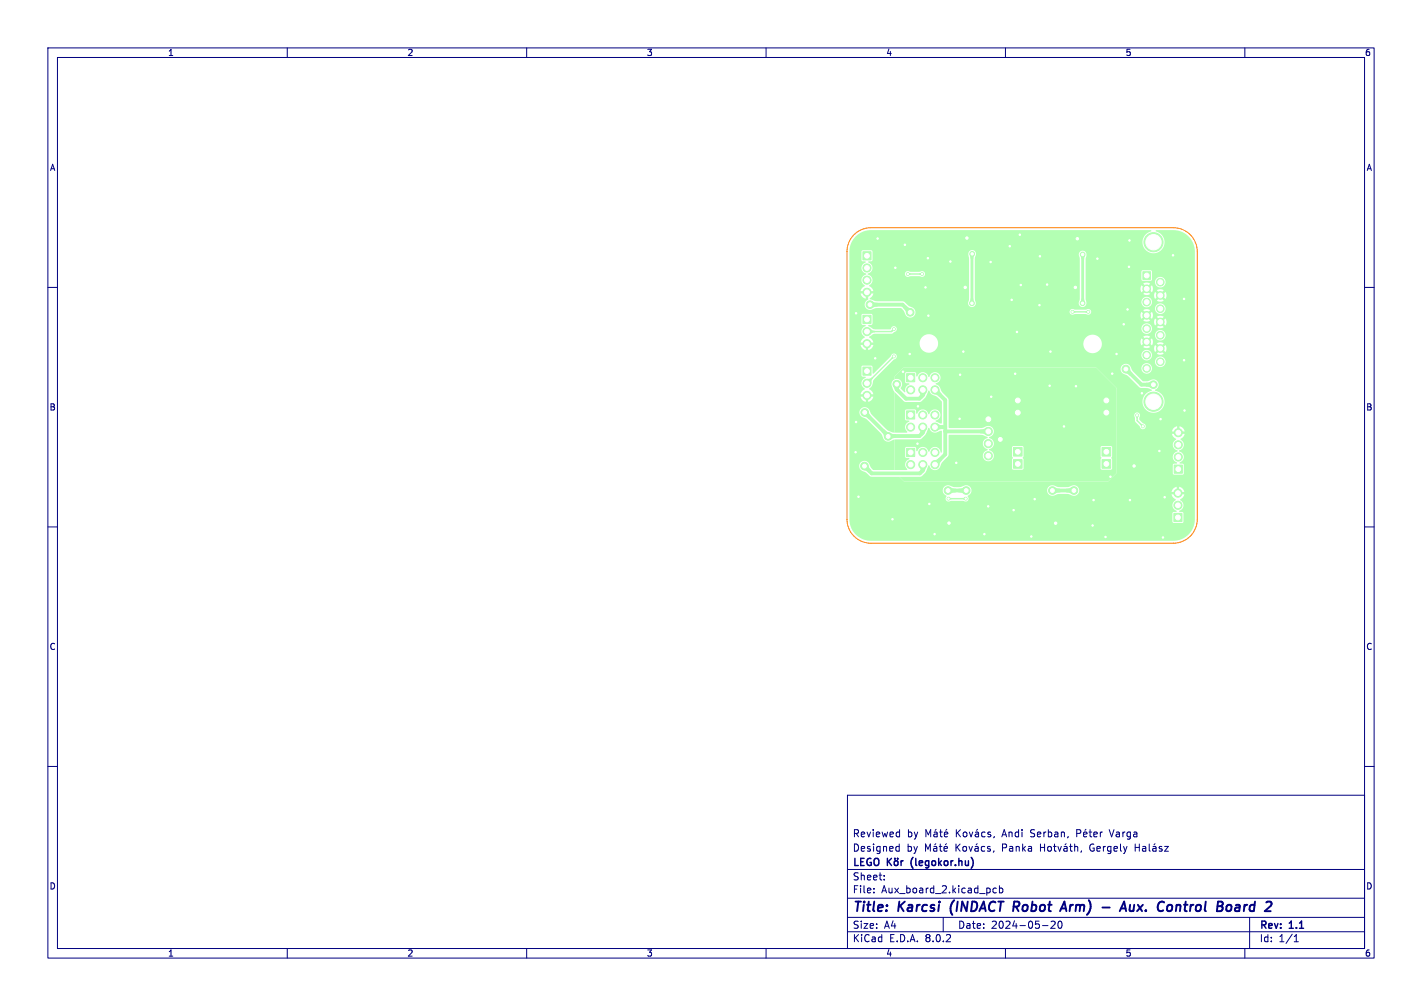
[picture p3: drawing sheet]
<svg xmlns="http://www.w3.org/2000/svg" width="297mm" height="210mm" viewBox="0 0 297 210" stroke-linecap="round" stroke-linejoin="round" font-family="sans-serif">
<g fill="#b3ffb3" stroke="#b3ffb3" stroke-width=".21">
<path d="M180.2 52.6h1.7v1.7h-1.7z"/>
<path d="M189.4 93.6h1.7v1.7h-1.7z"/>
<path d="M245.3 97.1h1.7v1.7h-1.7z"/>
<path d="M238.7 56.7h1.6v1.6h-1.6z"/>
<path d="M180.2 76.6h1.7v1.7h-1.7z"/>
<path d="M180.2 65.8h1.7v1.7h-1.7z"/>
<path d="M205.6 86.7h1.7v1.7h-1.7z"/>
<path d="M211.7 95.9h1.8v1.8h-1.8z"/>
<path d="M211.7 93.4h1.8v1.8h-1.8z"/>
<path d="M230.2 93.4h1.8v1.8h-1.8z"/>
<path d="M230.2 95.9h1.8v1.8h-1.8z"/>
<path d="M245.2 107.2h1.7v1.7h-1.7z"/>
<path d="M189.3 85.8h1.7v1.7h-1.7z"/>
<path d="M189.4 78h1.7v1.7h-1.7z"/>
<circle cx="181.1" cy="61" r=".85"/>
<circle cx="181.1" cy="58.5" r=".85"/>
<circle cx="181.1" cy="55.9" r=".85"/>
<circle cx="195.3" cy="97" r=".85"/>
<circle cx="195.3" cy="94.4" r=".85"/>
<circle cx="192.7" cy="97" r=".85"/>
<circle cx="192.7" cy="94.4" r=".85"/>
<circle cx="190.2" cy="97" r=".85"/>
<circle cx="246.1" cy="90.3" r=".85"/>
<circle cx="246.1" cy="92.9" r=".85"/>
<circle cx="246.1" cy="95.4" r=".85"/>
<circle cx="242.3" cy="75.5" r=".8"/>
<circle cx="242.3" cy="72.8" r=".8"/>
<circle cx="242.3" cy="70" r=".8"/>
<circle cx="242.3" cy="67.2" r=".8"/>
<circle cx="242.3" cy="64.4" r=".8"/>
<circle cx="242.3" cy="61.7" r=".8"/>
<circle cx="242.3" cy="58.9" r=".8"/>
<circle cx="239.5" cy="76.9" r=".8"/>
<circle cx="239.5" cy="74.1" r=".8"/>
<circle cx="239.5" cy="71.4" r=".8"/>
<circle cx="239.5" cy="68.6" r=".8"/>
<circle cx="239.5" cy="65.8" r=".8"/>
<circle cx="239.5" cy="63.1" r=".8"/>
<circle cx="239.5" cy="60.3" r=".8"/>
<circle cx="240.9" cy="83.9" r="2"/>
<circle cx="240.9" cy="50.6" r="2"/>
<circle cx="181.1" cy="82.6" r=".85"/>
<circle cx="181.1" cy="80" r=".85"/>
<circle cx="181.1" cy="71.8" r=".85"/>
<circle cx="181.1" cy="69.2" r=".85"/>
<circle cx="206.4" cy="95.1" r=".85"/>
<circle cx="206.4" cy="92.6" r=".85"/>
<circle cx="206.4" cy="90.1" r=".85"/>
<circle cx="212.6" cy="86.1" r=".9"/>
<circle cx="212.6" cy="83.6" r=".9"/>
<circle cx="231.1" cy="83.6" r=".9"/>
<circle cx="231.1" cy="86.1" r=".9"/>
<circle cx="246" cy="102.9" r=".85"/>
<circle cx="246" cy="105.5" r=".85"/>
<circle cx="195.3" cy="89.2" r=".85"/>
<circle cx="195.3" cy="86.6" r=".85"/>
<circle cx="192.7" cy="89.2" r=".85"/>
<circle cx="192.7" cy="86.6" r=".85"/>
<circle cx="190.2" cy="89.2" r=".85"/>
<circle cx="195.3" cy="81.4" r=".85"/>
<circle cx="195.3" cy="78.8" r=".85"/>
<circle cx="192.7" cy="81.4" r=".85"/>
<circle cx="192.7" cy="78.8" r=".85"/>
<circle cx="190.2" cy="81.4" r=".85"/>
<circle cx="232.3" cy="78" r=".3"/>
<circle cx="238.5" cy="82.1" r=".3"/>
<circle cx="242.4" cy="87.5" r=".3"/>
<circle cx="242.2" cy="94.1" r=".3"/>
<circle cx="242.9" cy="112.2" r=".3"/>
<circle cx="215.4" cy="112" r=".3"/>
<circle cx="230.9" cy="112.1" r=".3"/>
<circle cx="243.3" cy="103.8" r=".3"/>
<circle cx="236" cy="104.4" r=".3"/>
<circle cx="228.4" cy="104.4" r=".3"/>
<circle cx="228.2" cy="109.7" r=".3"/>
<circle cx="216.1" cy="104.2" r=".3"/>
<circle cx="205.6" cy="111.5" r=".3"/>
<circle cx="211.7" cy="106.5" r=".3"/>
<circle cx="206.4" cy="105.7" r=".3"/>
<circle cx="194.1" cy="105.2" r=".3"/>
<circle cx="195.2" cy="111.5" r=".3"/>
<circle cx="186.4" cy="108.4" r=".3"/>
<circle cx="179.3" cy="103.7" r=".3"/>
<circle cx="178.7" cy="94.4" r=".3"/>
<circle cx="178.8" cy="88.1" r=".3"/>
<circle cx="190" cy="73.9" r=".3"/>
<circle cx="182.8" cy="74.8" r=".3"/>
<circle cx="178.8" cy="65.4" r=".3"/>
<circle cx="189" cy="51.1" r=".3"/>
<circle cx="183.3" cy="49.8" r=".3"/>
<circle cx="187" cy="55.9" r=".3"/>
<circle cx="193.3" cy="60" r=".3"/>
<circle cx="211.3" cy="62.6" r=".3"/>
<circle cx="217.1" cy="63.7" r=".3"/>
<circle cx="234.7" cy="67.7" r=".3"/>
<circle cx="235.5" cy="64.6" r=".3"/>
<circle cx="218.7" cy="59.4" r=".3"/>
<circle cx="213.2" cy="59.5" r=".3"/>
<circle cx="206.9" cy="54.7" r=".3"/>
<circle cx="198.5" cy="54.6" r=".3"/>
<circle cx="193.8" cy="53.9" r=".3"/>
<circle cx="210.9" cy="51.4" r=".3"/>
<circle cx="213" cy="49" r=".3"/>
<circle cx="229.2" cy="54" r=".3"/>
<circle cx="217.2" cy="53.5" r=".3"/>
<circle cx="235.8" cy="55.7" r=".3"/>
<circle cx="235.9" cy="50.2" r=".3"/>
<circle cx="245" cy="53.3" r=".3"/>
<circle cx="247.3" cy="62.4" r=".3"/>
<circle cx="247.3" cy="75.2" r=".3"/>
<circle cx="247.4" cy="85.7" r=".3"/>
<circle cx="233.2" cy="73.9" r=".3"/>
<circle cx="219.4" cy="73.4" r=".3"/>
<circle cx="212.4" cy="69.3" r=".3"/>
<circle cx="201.2" cy="73.4" r=".3"/>
<circle cx="193.9" cy="65.9" r=".3"/>
<circle cx="238.7" cy="89" r=".3"/>
<circle cx="237.5" cy="86.7" r=".3"/>
<circle cx="203" cy="63.3" r=".5"/>
<circle cx="224" cy="65.1" r=".3"/>
<circle cx="227.3" cy="65.1" r=".3"/>
<circle cx="226.1" cy="63.3" r=".5"/>
<circle cx="180.6" cy="97.3" r=".8"/>
<circle cx="180.6" cy="86.1" r=".8"/>
<circle cx="219.8" cy="102.4" r=".8"/>
<circle cx="185.5" cy="91.1" r=".8"/>
<circle cx="201.8" cy="102.4" r=".8"/>
<circle cx="198" cy="102.4" r=".8"/>
<circle cx="224.3" cy="102.4" r=".8"/>
<circle cx="240.9" cy="80.3" r=".8"/>
<circle cx="235.2" cy="77" r=".8"/>
<circle cx="190.1" cy="65.2" r=".8"/>
<circle cx="187.3" cy="80.2" r=".8"/>
<circle cx="181.7" cy="63.6" r=".8"/>
<circle cx="186.7" cy="74.4" r=".3"/>
<circle cx="186.7" cy="68.7" r=".3"/>
<circle cx="192.6" cy="57.2" r=".3"/>
<circle cx="189.6" cy="57.2" r=".3"/>
<circle cx="201.7" cy="104.1" r=".3"/>
<circle cx="198.1" cy="104.1" r=".3"/>
<circle cx="222.2" cy="89" r=".3"/>
<circle cx="219.2" cy="80.5" r=".3"/>
<circle cx="191.6" cy="92.6" r=".3"/>
<circle cx="200.4" cy="87.4" r=".3"/>
<circle cx="207" cy="82.8" r=".3"/>
<circle cx="212" cy="78" r=".3"/>
<circle cx="231.9" cy="99.5" r=".3"/>
<circle cx="191.7" cy="84.8" r=".3"/>
<circle cx="188.6" cy="77.6" r=".3"/>
<circle cx="208.9" cy="91.7" r=".8"/>
<circle cx="224.7" cy="80.6" r=".3"/>
<circle cx="199.7" cy="96.6" r=".3"/>
<circle cx="200.5" cy="78.2" r=".3"/>
<circle cx="198.2" cy="109.2" r=".5"/>
<circle cx="201.6" cy="60" r=".5"/>
<circle cx="236.9" cy="97.3" r=".5"/>
<circle cx="226.1" cy="53.1" r=".5"/>
<circle cx="225" cy="49.8" r=".5"/>
<circle cx="224.6" cy="60" r=".5"/>
<circle cx="220.5" cy="109.2" r=".5"/>
<circle cx="203.1" cy="53" r=".5"/>
<circle cx="202" cy="49.7" r=".5"/>
</g>
<path d="M189.6 57.2h3M186.7 68.7l-.5 .5h-5.1M186.7 74.4l-5.6 5.6M224 65.1h3.3M237.5 86.7v1.1l1.2 1.2M198.1 104.1h3.6" fill="none" stroke="#b3ffb3" stroke-width=".3"/>
<path d="M181.7 63.6h6.8l1.6 1.6M235.2 77l3.2 3.3h2.5M180.6 86.1l4.9 5 6.5-.1 .7-.7v-1.1M187.3 80.2v1.1l1.9 1.9h2.8l.7-.7v-1.1M192.7 97v1.2l-.6 .6h-10l-1.5-1.5M195.3 89.2h2.1M195.3 81.4l2.1 2.1v11.3l-2.1 2.2M197.4 90l9 .1M198 102.4h3.8M219.8 102.4h4.5" fill="none" stroke="#b3ffb3" stroke-width=".8"/>
<path d="M203.1 53l-.1 10.3M226.1 53.1h.1M226.1 53.1v10.2" fill="none" stroke="#b3ffb3" stroke-width=".6"/>
<g fill="#b3ffb3">
<path d="M188.7 76.7h40.2l4.3 4.3v12.4h-.9l-.3-.3h-1.9l-.2 .3h-16.1l-.3-.3h-1.9l-.2 .3v1.9l.2 .3-.2 .3v1.9l.2 .2h1.9l.2-.1 .1-2-.2-.3 .2-.3v-1.9h16.1v1.9l.2 .3-.2 .3v2l.2 .1h1.9l.3-.2v-1.9l-.2-.3 .2-.3v-1.9h.9v5.3l-1.8 1.8h-42.6l-1-1h4.5l1-.8 .6-1.5 .1-.1a1.23 1.23 0 0 0 1.3 1 1.23 1.23 0 0 0 1.2-1l.3-.6 1.3-1.5 .1-4.2h6.8l1.2 .4 .1 .2a1.25 1.25 0 0 0-1 1.2 1.25 1.25 0 0 0 1 1.2l-.1 .2a1.16 1.16 0 0 0-.7 1.8 1.16 1.16 0 0 0 2-.1 1.16 1.16 0 0 0-.9-1.7v-.2a1.25 1.25 0 0 0 1-1.2 1.25 1.25 0 0 0-1-1.2v-.2a1.16 1.16 0 0 0 .9-1.4 1.16 1.16 0 0 0-1.5-.8l-1.3 .4-6.5-.1-.1-6-1.3-1.5-.7-1.2-.5-.3a.16 .16 0 0 1-.2-.2 .16 .16 0 0 1 .2-.1 1.18 1.18 0 0 0 .4-2.1 1.18 1.18 0 0 0-1.9 .8h-.2a1.24 1.24 0 0 0-1.2-1 1.24 1.24 0 0 0-1.2 .9l-.1-.1-.1-.6-.2-.2h-1.8l-.2 .1v2l.2 .2h.6v.2a1.37 1.37 0 0 0-.8 1.7h-.3l-.7-.8 .1-.3a1.1 1.1 0 0 0-.1-1.3 1.1 1.1 0 0 0-1.3-.3v-.6z"/>
<path d="M186.8 91.7h5.4l1.1-.9 .6-1.4 .1-.1a1.29 1.29 0 0 0 2 .8l.6-.2 .1 .1v4.3l-.2 .2a1.24 1.24 0 0 0-1.1-1.2 1.24 1.24 0 0 0-1.3 1h-.1a1.28 1.28 0 0 0-1.2-1 1.28 1.28 0 0 0-1.3 .9l-.1-.1-.1-.6-.2-.2h-1.8l-.2 .1v2l.1 .2h.6l.2 .2a1.28 1.28 0 0 0-.5 2.2l-.1 .1h-2.6z"/>
<path d="M186.8 81.8l2.2 2.1h3.1l.4-.1 .8-.8 .6-1.4h.2l.5 .7 1.1 .6 1 1v4.4l-.2 .1-.9-.3a.16 .16 0 0 1-.2-.2 .16 .16 0 0 1 .2-.2 1.18 1.18 0 0 0 .4-2 1.18 1.18 0 0 0-2 .8 1.28 1.28 0 0 0-1.2-1 1.28 1.28 0 0 0-1.3 .9l-.2-.2v-.5l-.2-.2h-1.8l-.2 .1-.1 1.9 .2 .2 .6 .1 .1 .1a1.29 1.29 0 0 0-.4 2.3l-.1 .1h-2.6z"/>
<path d="M178.7 49.3a4.5 4.5 0 0 1 3.3-1.3h58.3l.1 .3a2.31 2.31 0 0 0-1.3 3.6 2.31 2.31 0 0 0 3.9-.1 2.31 2.31 0 0 0-1.6-3.5l.1-.3h3.6a4.5 4.5 0 0 1 4.5 4.5v.6h-22.7a.8 .8 0 0 0-.7-.8 .8 .8 0 0 0-.9 .7h-21.4l-.1-.2a.84 .84 0 0 0-1.1-.5 .84 .84 0 0 0-.4 1.2l.1 3.7h-9.2v-.2a.98 .98 0 0 0-1.2-.3h-2a.64 .64 0 0 0-.8 .1 .64 .64 0 0 0 0 .9 .64 .64 0 0 0 .9 0h2.1a.69 .69 0 0 0 1-.5h9.2v5.4a.83 .83 0 0 0 .3 1.4 .83 .83 0 0 0 1.1-.9l-.2-.8v-8.3l.3-1h21.4l.2 1.2v8.4a.84 .84 0 0 0 .2 1.4 .84 .84 0 0 0 1.2-.7l-.2-1v-8.1l.2-1.1h22.7v3.6h-9l-.3-.3h-1.6l-.2 .1-.1 1.9 .3 .2h1.8l.1-.2v-1.7h9v2.2h-6.2a1.1 1.1 0 0 0-1.6-1 1.1 1.1 0 0 0-.1 1.9 1.1 1.1 0 0 0 1.7-.7v-.2h6.2v1.4h-8.8l-.2-.7-.6 .6-.4-.4 .6-.6-.7-.2-.7 .2 .6 .6-.4 .4-.6-.6a1.28 1.28 0 0 0 0 1.4l.6-.6 .4 .4-.6 .6 .7 .2 .7-.2-.6-.6 .4-.4 .6 .6 .2-.7h8.8v1.4h-6l-.2-.8-.6 .6-.3-.3 .6-.6-.8-.2-.7 .2 .6 .6-.3 .3-.6-.6a1.28 1.28 0 0 0 0 1.5l.6-.6 .3 .4-.6 .6 .7 .2 .8-.2-.6-.6 .3-.4 .6 .6 .2-.7h6v1.4h-9v-.2a1.11 1.11 0 0 0-1.8-.7 1.11 1.11 0 0 0 .2 1.8 1.11 1.11 0 0 0 1.6-.9h9v1.3h-6.2v-.2a1.11 1.11 0 0 0-1.7-.6 1.11 1.11 0 0 0 .1 1.8 1.11 1.11 0 0 0 1.6-1h6.2v1.4h-8.8l-.2-.7-.6 .6-.4-.4 .6-.5a1.28 1.28 0 0 0-1.4 0l.3 .3h-11.2a.75 .75 0 0 0-1.1-.5h-2.4a.64 .64 0 0 0-.7 0 .64 .64 0 0 0-.3 .6h-32.2l-.2-.6-.2-.3-1-.4-1.1-1h-5.7l-1.3-.4-.1-.2 .5-.4 .3-.6h-.9v-.5h.9a1.5 1.5 0 0 0-.9-1.1v-.1a1.24 1.24 0 0 0 .7-1.3 1.24 1.24 0 0 0-1-1.1l.1-.1a1.23 1.23 0 0 0 .9-1.2 1.23 1.23 0 0 0-.9-1.2l.2-.1 .5-.1 .2-.2v-1.9l-.2-.2-1.8 .1-.3 .2v1.8l.3 .2 .6 .1v.2a1.23 1.23 0 0 0-.9 1.2 1.23 1.23 0 0 0 1 1.2v.1a1.24 1.24 0 0 0-1 1.1 1.24 1.24 0 0 0 .7 1.3l-.6 .4-.3 .7h.9v.5h-.9l.3 .6 .8 .5v-.9h.5v1a1.11 1.11 0 0 0-.6 1.5 1.11 1.11 0 0 0 1.4 .6l.9-.3h5.2l.6 .7a1.33 1.33 0 0 0 2 1.1l.3-.4 .1-.5h32.2a.75 .75 0 0 0 1.1 .4h2.4a.66 .66 0 0 0 1-.5h11.2l.3 .2-.4 .4-.6-.6a1.28 1.28 0 0 0 0 1.5l.6-.6 .4 .3-.6 .6 .7 .2 .7-.2-.6-.6 .4-.3 .6 .6 .2-.8h8.8v1.4h-6l-.2-.7-.6 .6-.3-.4 .6-.6-.8-.2-.7 .2 .6 .6-.3 .4-.6-.6a1.28 1.28 0 0 0 0 1.4l.6-.6 .3 .4-.6 .6 .7 .2 .8-.2-.6-.6 .3-.4 .6 .6 .2-.7h6v1.4h-9v-.2a1.1 1.1 0 0 0-1.2-.9 1.1 1.1 0 0 0-1 1.2h-51.1v-.2a.67 .67 0 0 0-.7-.3 .67 .67 0 0 0-.6 .5h-3.5l-1.1-.6v-.3h.6l.2-.2v-1.8l-.2-.3h-1.8l-.2 .2-.1 1.9 .3 .2 .6 .1v.2a1.25 1.25 0 0 0-.9 1.1 1.25 1.25 0 0 0 .7 1.2l-.6 .5-.3 .6h.9v.5h-.9l.3 .6 .8 .5v-.9h.5v.9l.6-.3 .5-.8h-.9v-.5h.9l-.3-.6-.6-.4 .1-.2 .9-.6 3.9-.1 .7-.5 .2-.4 51.1 .1a1.11 1.11 0 0 0 1.2 .9 1.11 1.11 0 0 0 1-1.1h9v1.4h-6.2v-.2a1.11 1.11 0 0 0-1.7-.7 1.11 1.11 0 0 0 .1 1.9 1.11 1.11 0 0 0 1.6-1h6.2v1.4h-8.8l-.2-.8-.6 .6-.4-.3 .6-.6a1.28 1.28 0 0 0-1.4 0l.6 .6-.4 .3-.6-.6-.2 .5v.6h-8.1a1.93 1.93 0 0 0-1.8-1.8 1.93 1.93 0 0 0-2 1.7h-30.4v-.3a1.93 1.93 0 0 0-3.1-1.1 1.93 1.93 0 0 0 .4 3.3 1.93 1.93 0 0 0 2.7-1.9l30.4 .1a1.93 1.93 0 0 0 1.9 2 1.93 1.93 0 0 0 1.9-2h8.1l.2 .4 .6-.6 .4 .4-.6 .5 .7 .3 .7-.3-.6-.5 .4-.4 .6 .6 .2-.7h8.8v1.4h-6l-.2-.8-.6 .6-.3-.3 .6-.6-.8-.3-.7 .3 .6 .6-.3 .3-.6-.6a1.28 1.28 0 0 0 0 1.5l.6-.6 .3 .3-.6 .6 .7 .3 .8-.3-.6-.6 .3-.3 .6 .6 .2-.7h6v1.3h-9v-.2a1.1 1.1 0 0 0-1.3-.8 1.1 1.1 0 0 0-.9 1.3h-51.1v-.2a.69 .69 0 0 0-.7-.3 .69 .69 0 0 0-.6 .5l-3.5 3.6-.3-.1v-1.3l-.1-.2h-2l-.2 .2v1.8l.2 .2h.6l.1 .2a1.3 1.3 0 0 0-.9 1.1 1.3 1.3 0 0 0 .7 1.3l-.6 .5-.3 .6h.9v.5h-.9l.1 .2 .4 .6 .6 .3v-.9h.5v.9l.2-.1 .6-.4 .3-.6h-.9v-.5h.9l-.3-.6-.6-.5 .6-.7 .3-1.2 4.2-4.1 .5-.4 .2-.4h51.1a1.1 1.1 0 0 0 1.2 .8 1.1 1.1 0 0 0 1-1.1h9v1.4h-6.2v-.2a1.11 1.11 0 0 0-1.7-.7 1.11 1.11 0 0 0 .1 1.9 1.11 1.11 0 0 0 1.6-1h6.2v1.4h-9v-.2a1.11 1.11 0 0 0-1.8-.7 1.11 1.11 0 0 0 .2 1.9 1.11 1.11 0 0 0 1.6-1h9v7h-6.4v-.3a2.48 2.48 0 0 0-2-2.1l.1-.1a1.16 1.16 0 0 0 .5-1.8 1.16 1.16 0 0 0-1.8-.1l-1.4 .1-2.1-2.3a1.33 1.33 0 0 0-2-1.1 1.16 1.16 0 0 0-.4 1.2 1.16 1.16 0 0 0 .9 .8l.6 .3 2.5 2.4 1.6 .1h-6.5l-4.3-4.3h-40.2l-1.9 1.9v.6a1.11 1.11 0 0 0-.5 1.4l.5 1.2v8.5l-1.5-.5-3.3-3.3a1.97 1.97 0 0 0-1.5-1.5 1.11 1.11 0 0 0-1 .9 1.11 1.11 0 0 0 .7 1.2l1.1 .7 2.6 2.6 .4 .6a1.36 1.36 0 0 0 1.6 1.1l.9-.4v6.4h-4.4l-.5-.5a1.3 1.3 0 0 0-.8-1.2 1.3 1.3 0 0 0-1.4 .2 1.17 1.17 0 0 0 .7 1.8l1.6 1.1h5.8l1 1h42.6l1.8-1.8v-17.7h6.5l.8 .3v.3a2.31 2.31 0 0 0-1.9 2.5 2.31 2.31 0 0 0 2.4 2.1 2.31 2.31 0 0 0 2.2-2.3h6.4v6.2h-2.2l-.4-.8-.6-.3v.9h-.5v-.9h-6.6l-.2-.4-1.1-.9v-.4a.64 .64 0 0 0-.2-1 .64 .64 0 0 0-.9 .4l.2 1.3 .9 1a.64 .64 0 0 0 .7 .6 .64 .64 0 0 0 .6-.6h6.5l-.7 .4-.3 .7h.9v.5h-.9l.3 .6 .6 .5a1.29 1.29 0 0 0-.7 1.3 1.29 1.29 0 0 0 1 1.1l-.1 .1a1.23 1.23 0 0 0-1 1.2 1.23 1.23 0 0 0 1 1.2l-.2 .2h-.5l-.2 .2v2l.2 .1h1.8l.3-.3-.1-1.8-.1-.2h-.6l-.1-.2a1.27 1.27 0 0 0 .9-1.3 1.27 1.27 0 0 0-1.1-1.1l.1-.2a1.23 1.23 0 0 0 1-1.1 1.23 1.23 0 0 0-.8-1.2l.6-.5 .3-.6h-.9v-.5h3.1v12.6h-2.2l-.5-.8-.6-.3v.9h-.5v-.9l-.6 .3-.4 .5h-19.4v-.2a1.4 1.4 0 0 0-2.2-.5h-2.3a1.36 1.36 0 0 0-2.2 .5v.2h-15.8a1.27 1.27 0 0 0-2-.8l-1.8 .1a1.31 1.31 0 0 0-2.2 .7 1.3 1.3 0 0 0 .8 1.1v.2a.66 .66 0 0 0 .1 .8 .66 .66 0 0 0 .8 .1h2.7a.63 .63 0 0 0 .8-.1 .63 .63 0 0 0 0-.8v-.2l.6-.5 .2-.6h15.8a1.17 1.17 0 0 0 1.8 .9l.6-.2h2.1a1.29 1.29 0 0 0 1.3 .4 1.29 1.29 0 0 0 .9-1.1h19.4l-.1 .3h.9v.5h-.9a1.5 1.5 0 0 0 .9 1v.2a1.26 1.26 0 0 0-.7 1.2 1.26 1.26 0 0 0 .9 1.1l-.2 .2h-.5l-.2 .2v1.9l.2 .2h1.8l.3-.3v-1.8l-.3-.2-.6-.1v-.2a1.25 1.25 0 0 0 .9-1.1 1.25 1.25 0 0 0-.7-1.2l.6-.5 .3-.6h-.9v-.5h3.1v5.7a4.5 4.5 0 0 1-4.5 4.5h-63.2a4.5 4.5 0 0 1-4.5-4.5v-55.8a4.5 4.5 0 0 1 1.3-3.3z"/>
<path d="M224.1 64.8l.5 .2v.2l-.5 .2-.1-.3z"/>
<path d="M226.7 65l.5-.2 .1 .3-.1 .3-.5-.2z"/>
<path d="M238.4 88.5l.4 .2-.1 .3-.3 .1-.2-.4z"/>
<path d="M237.2 86.8l.3-.1 .3 .1-.2 .5h-.2z"/>
<path d="M239.3 79.9l1.3-.3 .3 .7-.3 .7-1.3-.3z"/>
<path d="M235.1 77.1l.8-.4 .7 1.2-.6 .6-1.1-.7z"/>
<path d="M202.7 62.3h.6l.2 .8-.5 .2-.5-.2z"/>
<path d="M202.6 53l.9 .2-.2 .8h-.6z"/>
<path d="M225.8 62.3h.6l.2 1-1-.2z"/>
<path d="M225.7 53.3l.9-.2-.2 1h-.6z"/>
<path d="M180.6 86.1l.7-.3 .7 1.2-.5 .5-1.2-.7z"/>
<path d="M184.2 90.2l.5-.5 1.1 .7-.3 .7-.7 .3z"/>
<path d="M186.4 68.6l.3 .1 .1 .3-.4 .2-.2-.2z"/>
<path d="M181.4 68.4l.8 .5 .6 .2v.3l-.6 .1-.8 .5-.3-.8z"/>
<path d="M180.8 79.2l.8-.2 .6-.3 .2 .2-.3 .5-.2 .9-.8-.3z"/>
<path d="M186.4 74.3l.3 .1 .1 .3-.4 .2-.2-.2z"/>
<path d="M180.5 97.3l.8-.3 .7 1.2-.6 .5-1.1-.7z"/>
<path d="M191.9 97a2.12 2.12 0 0 1 1.6 .3l-.3 1-.5 .5-.6-.5a.7 .7 0 0 0-.1-1z"/>
<path d="M200.2 102l1.3-.3 .3 .7-.3 .7-1.3-.3z"/>
<path d="M198.3 101.7l1.3 .3v.8l-1.3 .3-.3-.7z"/>
<path d="M220.1 101.7l1.3 .3v.8l-1.3 .3-.3-.7z"/>
<path d="M222.7 102l1.3-.3 .3 .7-.3 .7-1.3-.3z"/>
<path d="M188.7 64.3l.6-.5 1.1 .7-.3 .7-.7 .3z"/>
<path d="M182 62.9l1.3 .3v.8l-1.3 .3-.3-.7z"/>
<path d="M186.6 80.5l.7-.3 .7 .3-.3 .5 .1 .2-.6 .6-.4-.5z"/>
<path d="M191.9 81.4a2.12 2.12 0 0 1 1.6 .3l-.4 .9-.5 .6-.5-.6a.67 .67 0 0 0-.1-.9z"/>
<path d="M192 57.1l.5-.2 .1 .3-.1 .3-.5-.2z"/>
<path d="M189.7 56.9l.5 .2v.2l-.5 .2-.1-.3z"/>
<path d="M201.1 104l.5-.2 .1 .3-.1 .3-.5-.2z"/>
<path d="M198.2 103.8l.5 .2v.2l-.5 .2-.1-.3z"/>
<path d="M185.8 90.4l1.3 .2v.8l-1.3 .4-.3-.7z"/>
<path d="M191.9 89.2a2.12 2.12 0 0 1 1.6 .3l-.4 .9-.5 .6-.5-.6a.69 .69 0 0 0-.2-.9z"/>
<path d="M204.7 89.7l1.4-.4 .3 .8-.3 .7-1.4-.3z"/>
<path d="M195.3 81.4l.8-.3 .3 .7 .4 .5-.6 .6-1.2-.7z"/>
<path d="M195 96.2l1.2-.7 .6 .6-.7 1.2-.8-.3z"/>
<path d="M195.6 88.4l1.4 .4v.8l-1.4 .3-.3-.7z"/>
</g>
<g fill="#fff" stroke="#fff" stroke-width=".21">
<circle cx="232.3" cy="78" r=".15"/>
<circle cx="238.5" cy="82.1" r=".15"/>
<circle cx="242.4" cy="87.5" r=".15"/>
<circle cx="242.2" cy="94.2" r=".15"/>
<circle cx="242.9" cy="112.2" r=".15"/>
<circle cx="215.4" cy="112" r=".15"/>
<circle cx="230.9" cy="112.1" r=".15"/>
<circle cx="243.3" cy="103.8" r=".15"/>
<circle cx="236" cy="104.4" r=".15"/>
<circle cx="228.4" cy="104.4" r=".15"/>
<circle cx="228.2" cy="109.7" r=".15"/>
<circle cx="216.1" cy="104.2" r=".15"/>
<circle cx="205.6" cy="111.5" r=".15"/>
<circle cx="211.7" cy="106.5" r=".15"/>
<circle cx="206.4" cy="105.7" r=".15"/>
<circle cx="194.1" cy="105.2" r=".15"/>
<circle cx="195.2" cy="111.5" r=".15"/>
<circle cx="186.4" cy="108.4" r=".15"/>
<circle cx="179.3" cy="103.7" r=".15"/>
<circle cx="178.7" cy="94.4" r=".15"/>
<circle cx="178.8" cy="88.1" r=".15"/>
<circle cx="190" cy="73.9" r=".15"/>
<circle cx="182.8" cy="74.8" r=".15"/>
<circle cx="178.8" cy="65.4" r=".15"/>
<circle cx="189" cy="51.1" r=".15"/>
<circle cx="183.3" cy="49.8" r=".15"/>
<circle cx="187" cy="55.9" r=".15"/>
<circle cx="193.3" cy="60" r=".15"/>
<circle cx="211.3" cy="62.6" r=".15"/>
<circle cx="217.1" cy="63.7" r=".15"/>
<circle cx="234.7" cy="67.7" r=".15"/>
<circle cx="235.5" cy="64.6" r=".15"/>
<circle cx="218.7" cy="59.4" r=".15"/>
<circle cx="213.2" cy="59.5" r=".15"/>
<circle cx="206.9" cy="54.7" r=".15"/>
<circle cx="198.5" cy="54.6" r=".15"/>
<circle cx="193.8" cy="53.9" r=".15"/>
<circle cx="210.9" cy="51.4" r=".15"/>
<circle cx="213" cy="49" r=".15"/>
<circle cx="229.2" cy="54" r=".15"/>
<circle cx="217.2" cy="53.5" r=".15"/>
<circle cx="235.8" cy="55.7" r=".15"/>
<circle cx="235.9" cy="50.2" r=".15"/>
<circle cx="245" cy="53.3" r=".15"/>
<circle cx="247.3" cy="62.4" r=".15"/>
<circle cx="247.3" cy="75.2" r=".15"/>
<circle cx="247.4" cy="85.7" r=".15"/>
<circle cx="233.2" cy="73.9" r=".15"/>
<circle cx="219.4" cy="73.4" r=".15"/>
<circle cx="212.4" cy="69.3" r=".15"/>
<circle cx="201.2" cy="73.4" r=".15"/>
<circle cx="193.9" cy="65.9" r=".15"/>
<circle cx="238.7" cy="89" r=".15"/>
<circle cx="237.5" cy="86.7" r=".15"/>
<circle cx="203" cy="63.3" r=".25"/>
<circle cx="224" cy="65.1" r=".15"/>
<circle cx="227.3" cy="65.1" r=".15"/>
<circle cx="226.1" cy="63.3" r=".25"/>
<circle cx="180.6" cy="97.3" r=".4"/>
<circle cx="180.6" cy="86.1" r=".4"/>
<circle cx="219.8" cy="102.4" r=".4"/>
<circle cx="185.5" cy="91.1" r=".4"/>
<circle cx="201.8" cy="102.4" r=".4"/>
<circle cx="198" cy="102.4" r=".4"/>
<circle cx="224.3" cy="102.4" r=".4"/>
<circle cx="240.9" cy="80.3" r=".4"/>
<circle cx="235.2" cy="77.1" r=".4"/>
<circle cx="190.1" cy="65.2" r=".4"/>
<circle cx="187.3" cy="80.2" r=".4"/>
<circle cx="181.7" cy="63.6" r=".4"/>
<circle cx="186.7" cy="74.4" r=".15"/>
<circle cx="186.7" cy="68.7" r=".15"/>
<circle cx="192.6" cy="57.2" r=".15"/>
<circle cx="189.6" cy="57.2" r=".15"/>
<circle cx="201.7" cy="104.1" r=".15"/>
<circle cx="198.1" cy="104.1" r=".15"/>
<circle cx="222.2" cy="89" r=".15"/>
<circle cx="219.2" cy="80.5" r=".15"/>
<circle cx="191.6" cy="92.6" r=".15"/>
<circle cx="200.4" cy="87.4" r=".15"/>
<circle cx="207" cy="82.8" r=".15"/>
<circle cx="212" cy="78" r=".15"/>
<circle cx="231.9" cy="99.5" r=".15"/>
<circle cx="191.7" cy="84.8" r=".15"/>
<circle cx="188.6" cy="77.6" r=".15"/>
<circle cx="208.9" cy="91.7" r=".4"/>
<circle cx="224.7" cy="80.6" r=".15"/>
<circle cx="199.7" cy="96.6" r=".15"/>
<circle cx="200.5" cy="78.2" r=".15"/>
<circle cx="198.2" cy="109.2" r=".25"/>
<circle cx="201.6" cy="60" r=".25"/>
<circle cx="236.9" cy="97.3" r=".25"/>
<circle cx="226.1" cy="53.1" r=".25"/>
<circle cx="225" cy="49.8" r=".25"/>
<circle cx="224.6" cy="60" r=".25"/>
<circle cx="220.5" cy="109.2" r=".25"/>
<circle cx="203.1" cy="53" r=".25"/>
<circle cx="202" cy="49.7" r=".25"/>
<circle cx="194" cy="71.7" r="1.6"/>
<circle cx="228.2" cy="71.8" r="1.6"/>
<circle cx="181.1" cy="61" r=".5"/>
<circle cx="181.1" cy="58.5" r=".5"/>
<circle cx="181.1" cy="55.9" r=".5"/>
<circle cx="181.1" cy="53.4" r=".5"/>
<circle cx="195.3" cy="97" r=".5"/>
<circle cx="195.3" cy="94.4" r=".5"/>
<circle cx="192.7" cy="97" r=".5"/>
<circle cx="192.7" cy="94.4" r=".5"/>
<circle cx="190.2" cy="97" r=".5"/>
<circle cx="190.2" cy="94.4" r=".5"/>
<circle cx="246.1" cy="90.3" r=".5"/>
<circle cx="246.1" cy="92.9" r=".5"/>
<circle cx="246.1" cy="95.4" r=".5"/>
<circle cx="246.1" cy="97.9" r=".5"/>
<circle cx="242.3" cy="75.5" r=".5"/>
<circle cx="242.3" cy="72.8" r=".5"/>
<circle cx="242.3" cy="70" r=".5"/>
<circle cx="242.3" cy="67.2" r=".5"/>
<circle cx="242.3" cy="64.4" r=".5"/>
<circle cx="242.3" cy="61.7" r=".5"/>
<circle cx="242.3" cy="58.9" r=".5"/>
<circle cx="239.5" cy="76.9" r=".5"/>
<circle cx="239.5" cy="74.1" r=".5"/>
<circle cx="239.5" cy="71.4" r=".5"/>
<circle cx="239.5" cy="68.6" r=".5"/>
<circle cx="239.5" cy="65.8" r=".5"/>
<circle cx="239.5" cy="63.1" r=".5"/>
<circle cx="239.5" cy="60.3" r=".5"/>
<circle cx="239.5" cy="57.5" r=".5"/>
<circle cx="240.9" cy="83.9" r="1.6"/>
<circle cx="240.9" cy="50.6" r="1.6"/>
<circle cx="181.1" cy="82.6" r=".5"/>
<circle cx="181.1" cy="80" r=".5"/>
<circle cx="181.1" cy="77.5" r=".5"/>
<circle cx="181.1" cy="71.8" r=".5"/>
<circle cx="181.1" cy="69.2" r=".5"/>
<circle cx="181.1" cy="66.7" r=".5"/>
<circle cx="206.4" cy="95.1" r=".5"/>
<circle cx="206.4" cy="92.6" r=".5"/>
<circle cx="206.4" cy="90.1" r=".5"/>
<circle cx="206.4" cy="87.5" r=".5"/>
<circle cx="212.6" cy="96.8" r=".5"/>
<circle cx="212.6" cy="94.3" r=".5"/>
<circle cx="212.6" cy="86.1" r=".5"/>
<circle cx="212.6" cy="83.6" r=".5"/>
<circle cx="231.1" cy="83.6" r=".5"/>
<circle cx="231.1" cy="86.1" r=".5"/>
<circle cx="231.1" cy="94.3" r=".5"/>
<circle cx="231.1" cy="96.8" r=".5"/>
<circle cx="246" cy="102.9" r=".5"/>
<circle cx="246" cy="105.5" r=".5"/>
<circle cx="246" cy="108" r=".5"/>
<circle cx="195.3" cy="89.2" r=".5"/>
<circle cx="195.3" cy="86.6" r=".5"/>
<circle cx="192.7" cy="89.2" r=".5"/>
<circle cx="192.7" cy="86.6" r=".5"/>
<circle cx="190.2" cy="89.2" r=".5"/>
<circle cx="190.2" cy="86.6" r=".5"/>
<circle cx="195.3" cy="81.4" r=".5"/>
<circle cx="195.3" cy="78.8" r=".5"/>
<circle cx="192.7" cy="81.4" r=".5"/>
<circle cx="192.7" cy="78.8" r=".5"/>
<circle cx="190.2" cy="81.4" r=".5"/>
<circle cx="190.2" cy="78.8" r=".5"/>
</g>
<g fill="none" stroke="#000080" stroke-width=".21">
<path d="M10 10h277v190h-277zM12 12h273v186h-273zM60 10v2M110 10v2M160 10v2M210 10v2M260 10v2M10 60h2M285 60h2M10 110h2M285 110h2M10 160h2"/>
<path d="M285 160h2M177 166h108v32h-108zM187.4 176.7l.4 .1M187.7 173.7l.2 .1M187.8 176.2v1.5M187.8 177.6l-.4 .1M187.9 173.2v1.5M187.9 174.6l-.2 .1M231.7 173.2l.5 1.5M237.1 176.2v1.5M237.1 176.9h.9M60 198v2"/>
<path d="M110 198v2M160 198v2M177 194.5h108M177 191.5h108M177 187.5h108M177 181.5h108M182.5 186.3v.1M182.5 185.5v.1M184.7 183.6v.1M184.7 182.8v.1M197 191.5v3M208.1 185.5l-.4-.1-.3 .3 .1 .6h.6"/>
<path d="M208.7 185.5l.5-.1 .3 .3-.2 .6h-.6M208.7 184.9v1.5M210 198v2M217.7 193.2h1.2M219.5 192.4l.6-.1 .3 .4-.9 1.1h.9M221.2 192.4l.1-.1a.8 .8 0 0 1 .5 .7 .8 .8 0 0 1-.5 .8 1 1 0 0 1-.1-1.4zM260 198v2M261 191.5v6.5M270.3 196.6h.9M270.3 195.5l.4-.4v1.5"/>
</g>
<g fill="none" stroke="#000080" stroke-width=".4">
<path d="M198.6 189.3v1.1M211.8 188.2h.8M212.2 189.3l.5 .9M212.7 189.2l-1 .1M221.7 189.6h.9M222.3 188.2l.4 2M230.3 189.4h1.5M233.9 190.2l.9-2 .4 2M236 188.9v1.2l.4 .1 .4-.2M236.9 188.9l-.2 1.3M245.8 188.9l-.2 1.3M246 188.9l-.3 .2"/>
<path d="M258.1 189h.8l-.1 1.2M258.9 189.4h-.6a.4 .4 0 0 0-.4 .4 .4 .4 0 0 0 .3 .4l.6-.1"/>
</g>
<path d="M178.4 49a5 5 0 0 1 3.5-1.5h63.2a5 5 0 0 1 5 5v55.9a5 5 0 0 1-5 5h-63.2a5 5 0 0 1-5-5v-55.9a5 5 0 0 1 1.5-3.5z" fill="none" stroke="#ff8000" stroke-width=".21"/>
<g font-size="2.8" fill="#000080">
<text x="178" y="190.9">Title:</text>
<text x="187.7" y="190.9">Karcsi</text>
<text x="199.3" y="190.9">(INDACT</text>
<text x="213.3" y="190.9">Robot</text>
<text x="224.2" y="190.9">Arm)</text>
<text x="233.4" y="190.9">-</text>
<text x="238.2" y="190.9">Aux.</text>
<text x="246.6" y="190.9">Control</text>
<text x="259.8" y="190.9">Board</text>
</g>
<g font-size="2.1" fill="#000080">
<text x="178" y="178">Designed</text>
<text x="178" y="175">Reviewed</text>
<text x="189.4" y="178">by</text>
<text x="189.4" y="175">by</text>
<text x="193.2" y="178">Máté</text>
<text x="193.2" y="175">Máté</text>
<text x="199.7" y="178">Kovács,</text>
<text x="199.7" y="175">Kovács,</text>
<text x="209.5" y="178">Panka</text>
<text x="209.6" y="175">Andi</text>
<text x="215.6" y="175">Serban,</text>
<text x="217.6" y="178">Hotváth,</text>
<text x="225.3" y="175">Péter</text>
<text x="228.1" y="178">Gergely</text>
<text x="232.5" y="175">Varga</text>
<text x="237.7" y="178">Halász</text>
<text x="178" y="184">Sheet:</text>
<text x="178" y="181.2">LEGO</text>
<text x="185.4" y="181.2">Kör</text>
<text x="190.9" y="181.2">(legokor.hu)</text>
<text x="178" y="186.7">File:</text>
<text x="184.1" y="186.7">Aux_board_2.kicad_pcb</text>
<text x="178" y="196.9">KiCad</text>
<text x="178" y="194.1">Size:</text>
<text x="184.7" y="194.1">A4</text>
<text x="185.7" y="196.9">E.D.A.</text>
<text x="193.3" y="196.9">8.0.2</text>
<text x="200" y="194.1">Date:</text>
<text x="207" y="194.1">2024-05-20</text>
<text x="263" y="194.3">Rev:</text>
<text x="263" y="196.9">Id:</text>
<text x="267.1" y="196.9">1/1</text>
<text x="269.4" y="194.3">1.1</text>
</g>
<g font-size="1.8" fill="#000080">
<text x="35" y="11.9">1</text>
<text x="85" y="11.9">2</text>
<text x="135" y="11.9">3</text>
<text x="185" y="11.9">4</text>
<text x="235" y="11.9">5</text>
<text x="285" y="11.9">6</text>
<text x="10.3" y="35.9">A</text>
<text x="285.4" y="35.9">A</text>
<text x="10.3" y="85.9">B</text>
<text x="285.3" y="85.9">B</text>
<text x="10.3" y="135.9">C</text>
<text x="285.3" y="135.9">C</text>
<text x="10.3" y="185.9">D</text>
<text x="285.3" y="185.9">D</text>
<text x="35" y="199.9">1</text>
<text x="85" y="199.9">2</text>
<text x="135" y="199.9">3</text>
<text x="185" y="199.9">4</text>
<text x="235" y="199.9">5</text>
<text x="285" y="199.9">6</text>
</g>
</svg>
